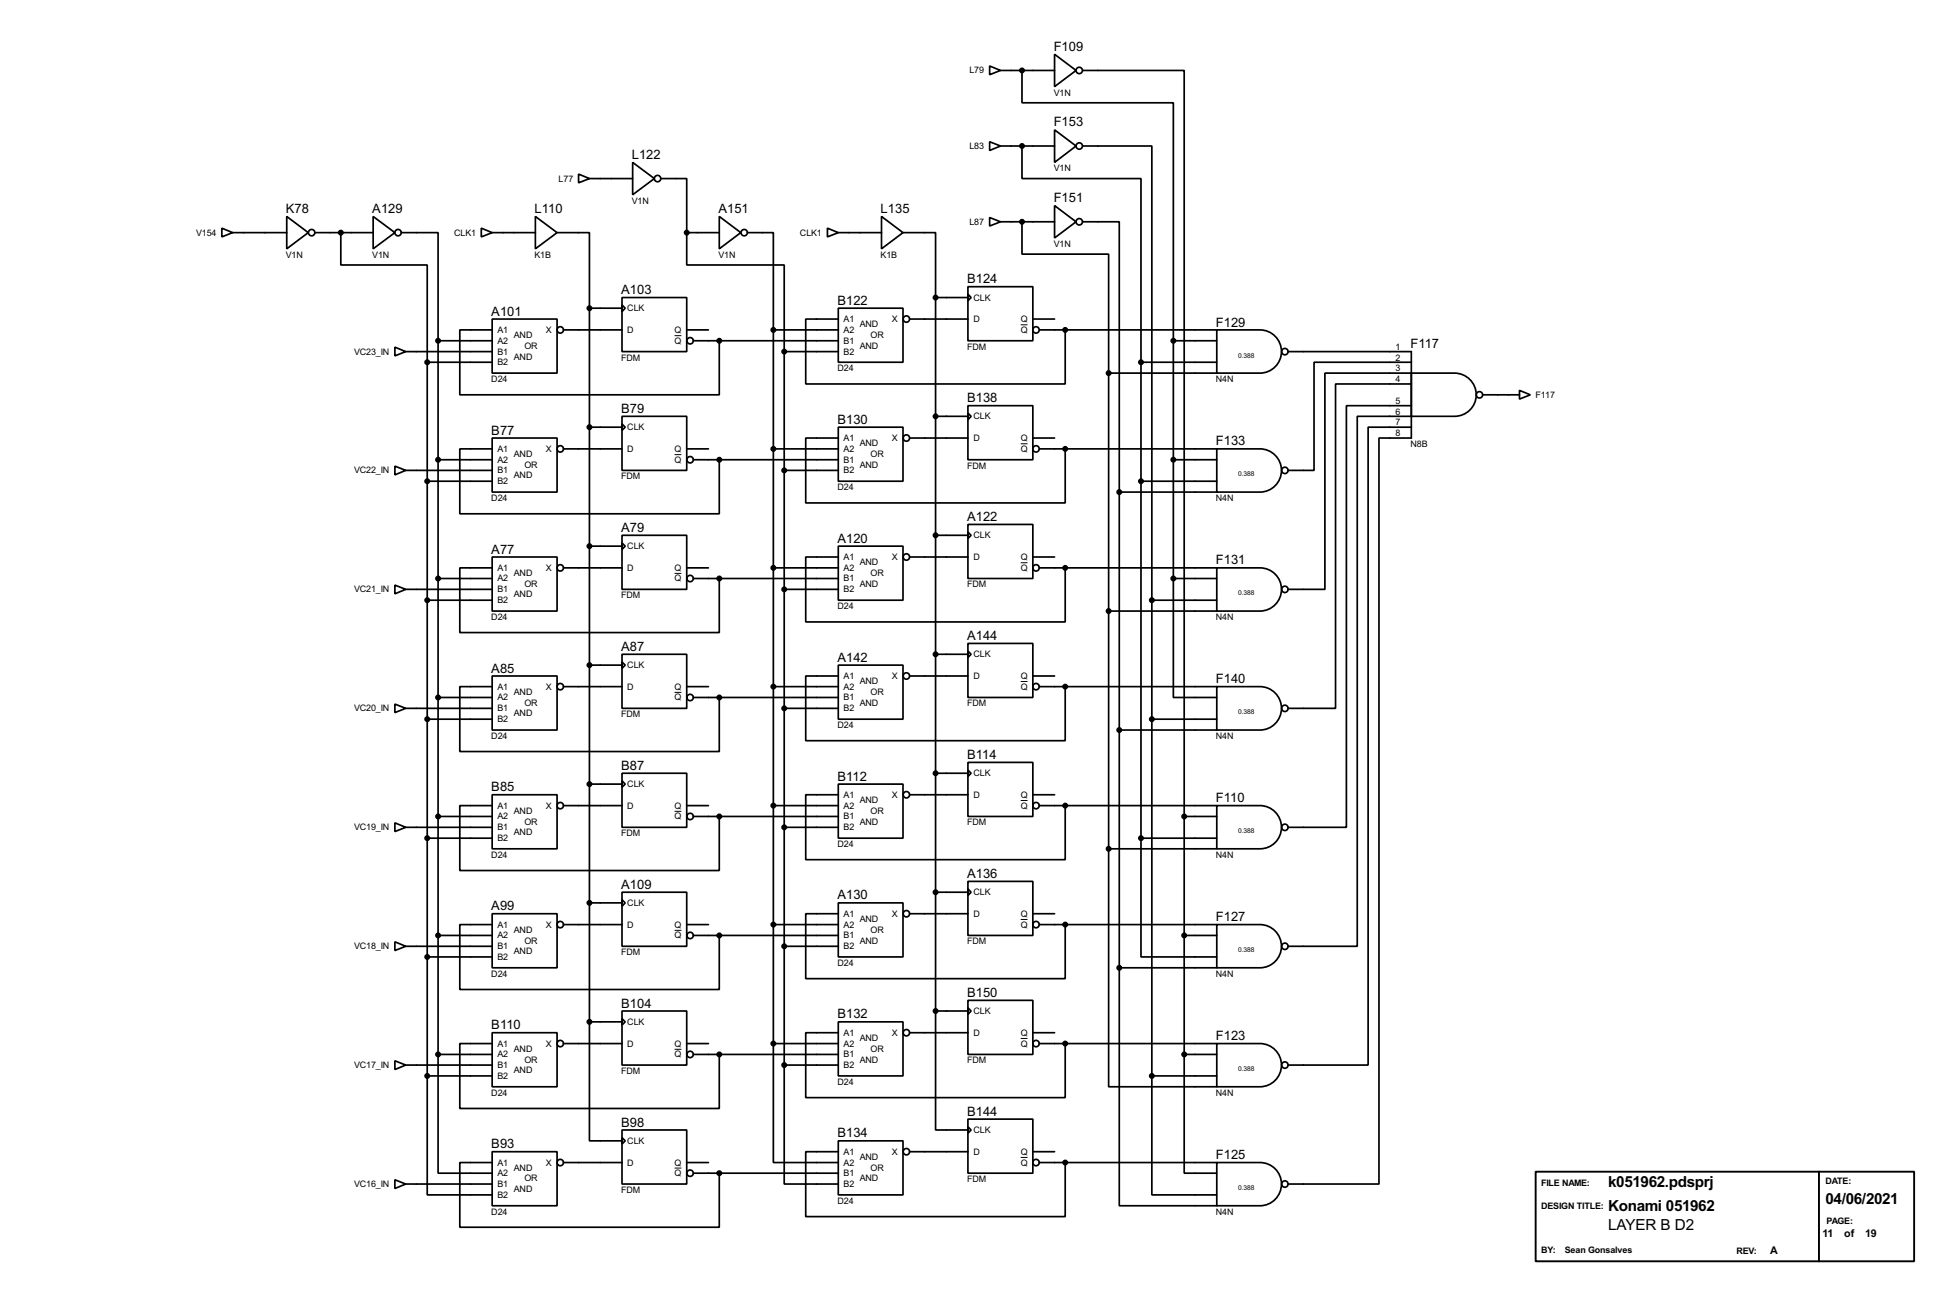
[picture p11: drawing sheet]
<svg xmlns="http://www.w3.org/2000/svg" width="460mm" height="307mm" viewBox="0 0 460 307" stroke-linecap="round" stroke-linejoin="round" font-family="sans-serif">
<g fill="none" stroke="#000" stroke-width=".4">
<path d="M232.5 15.5l2.5 1.1-2.5 1zM235 16.6h12.7M240.1 16.6v7.6h35.5v55.9M247.7 12.8l5.1 3.8-5.1 3.8zM254.3 16.6h23.9v175.2M148.6 38.2l5.1 3.8-5.1 3.8zM232.5 33.3l2.5 1-2.5 1.1zM235 34.3h12.7M240.1 34.3v7.7h27.9v43.1M247.7 30.5l5.1 3.8-5.1 3.9zM254.3 34.3h16.3v106.7M52.1 53.6l2.6 1.1-2.6 1z"/>
<path d="M54.7 54.7h12.7M67.4 50.9l5 3.8-5 3.8zM74 54.7h13.7M80.1 54.7v7.6h20.3v22.8M87.7 50.9l5.1 3.8-5.1 3.8zM94.3 54.7h8.6v25.4M113.1 53.6l2.5 1.1-2.5 1zM115.6 54.7h10.2M125.8 50.9l5.1 3.8-5.1 3.8zM130.9 54.7h7.6v17.7M135.9 40.9l2.6 1.1-2.6 1zM138.5 42h10.1"/>
<path d="M155.2 42h6.1v12.7M161.3 54.7v7.6h22.9v20.3M161.3 54.7h7.7M169 50.9l5 3.8-5 3.8zM175.6 54.7h6.1v22.8M194.4 53.6l2.5 1.1-2.5 1zM196.9 54.7h10.2M207.1 50.9l5 3.8-5 3.8zM212.1 54.7h7.7v15.2M232.5 51.1l2.5 1-2.5 1zM235 52.1h12.7M240.1 52.1v7.6h20.3v28"/>
<path d="M247.7 48.3l5.1 3.8-5.1 3.8zM254.3 52.1h8.6v63.5M115.6 75h15.3v12.7h-15.3zM115.6 77.5h-7.6v15.3h61v-12.7M132.4 77.5h13.7M138.5 72.4h7.6M138.5 72.4v167.7M146.1 69.9h15.2v12.7h-15.2zM146.1 71.7l.8 .7-.8 .8zM161.3 77.5h5.1M181.7 77.5h15.2M181.7 77.5v167.7"/>
<path d="M196.9 72.4h15.2v12.7h-15.2zM196.9 75h-7.6v15.2h60.9v-12.7M213.7 75h13.7M219.8 69.9v167.6M219.8 69.9h7.6M227.4 67.4h15.2v12.7h-15.2zM227.4 69.1l.7 .8-.7 .8zM242.6 75h5.1M244.1 77.5h41.7M285.8 77.5h10.2a5.1 5.1 0 0 1 5 5.1 5.1 5.1 0 0 1-5 5.1h-10.2zM92.8 81.6l2.5 1-2.5 1zM95.3 82.6h20.3"/>
<path d="M100.4 85.1h15.2M100.4 85.1v167.7M102.9 80.1h12.7M102.9 80.1v167.6M146.1 97.8h15.2v12.7h-15.2zM146.1 99.6l.8 .8-.8 .7zM162.9 80.1h34M184.2 82.6h12.7M184.2 82.6v167.6M219.8 97.8h7.6M227.4 95.3h15.2v12.7h-15.2zM227.4 97.1l.7 .7-.7 .8z"/>
<path d="M260.4 87.7h25.4M260.4 87.7v111.7M268 85.1h17.8M268 85.1v111.8M275.6 80.1h10.2M275.6 80.1v55.8M302.6 82.6h28.9v20.3h-7.6v175.3h-21.3M331.5 87.7h10.2a5.1 5.1 0 0 1 5.1 5 5.1 5.1 0 0 1-5.1 5.1h-10.2zM331.5 85.1h-22.8v25.4h-6.1M331.5 87.7h-20.3v50.8h-8.6M331.5 90.2h-17.8v76.2h-11.1M331.5 95.3h-15.2v99.1h-13.7"/>
<path d="M331.5 97.8h-12.7v124.5h-16.2M348.3 92.8h8.6M356.9 91.7l2.6 1.1-2.6 1zM92.8 109.5l2.5 1-2.5 1.1zM95.3 110.5h20.3M100.4 113.1h15.2M102.9 108h12.7M115.6 102.9h15.3v12.7h-15.3zM115.6 105.5h-7.6v15.2h61v-12.7M132.4 105.5h13.7M138.5 100.4h7.6M161.3 105.5h5.1"/>
<path d="M162.9 108h34M181.7 105.5h15.2M184.2 110.5h12.7M196.9 100.4h15.2v12.7h-15.2zM196.9 102.9h-7.6v15.3h60.9v-12.7M213.7 102.9h13.7M242.6 102.9h5.1M244.1 105.5h41.7M262.9 115.6h22.9M262.9 115.6v111.8M268 113.1h17.8M275.6 108h10.2"/>
<path d="M285.8 105.5h10.2a5.1 5.1 0 0 1 5 5 5.1 5.1 0 0 1-5 5.1h-10.2zM331.5 100.4h-10.1v149.8h-18.8M92.8 137.5l2.5 1-2.5 1zM95.3 138.5h20.3M102.9 135.9h12.7M115.6 130.9h15.3v12.7h-15.3zM115.6 133.4h-7.6v15.2h61v-12.7M132.4 133.4h13.7M138.5 128.3h7.6M146.1 125.8h15.2v12.7h-15.2zM146.1 127.6l.8 .7-.8 .8zM161.3 133.4h5.1"/>
<path d="M162.9 135.9h34M181.7 133.4h15.2M184.2 138.5h12.7M196.9 128.3h15.2v12.7h-15.2zM196.9 130.9h-7.6v15.2h60.9v-12.7M213.7 130.9h13.7M219.8 125.8h7.6M227.4 123.2h15.2v12.7h-15.2zM227.4 125l.7 .8-.7 .7zM242.6 130.9h5.1M244.1 133.4h41.7M275.6 135.9v28h10.2"/>
<path d="M275.6 135.9h10.2M285.8 133.4h10.2a5.1 5.1 0 0 1 5 5.1 5.1 5.1 0 0 1-5 5.1h-10.2zM100.4 141h15.2M115.6 158.8h15.3v12.7h-15.3zM138.5 156.3h7.6M146.1 153.7h15.2v12.7h-15.2zM146.1 155.5l.8 .8-.8 .7zM196.9 156.3h15.2v12.7h-15.2zM196.9 158.8h-7.6v15.2h60.9v-12.7M213.7 158.8h13.7M219.8 153.7h7.6M227.4 151.2h15.2v12.7h-15.2z"/>
<path d="M227.4 153l.7 .7-.7 .8zM242.6 158.8h5.1M260.4 143.6h25.4M270.6 141h15.2M270.6 141v111.8M92.8 165.4l2.5 1-2.5 1zM95.3 166.4h20.3M100.4 169h15.2M102.9 163.9h12.7M115.6 161.3h-7.6v15.3h61v-12.7M132.4 161.3h13.7M161.3 161.3h5.1"/>
<path d="M162.9 163.9h34M181.7 161.3h15.2M184.2 166.4h12.7M227.4 179.1h15.2v12.7h-15.2zM244.1 161.3h41.7M262.9 171.5h22.9M270.6 169h15.2M285.8 161.3h10.2a5.1 5.1 0 0 1 5 5.1 5.1 5.1 0 0 1-5 5.1h-10.2zM92.8 193.3l2.5 1.1-2.5 1zM95.3 194.4h20.3M100.4 196.9h15.2M102.9 191.8h12.7"/>
<path d="M115.6 186.7h15.3v12.7h-15.3zM115.6 189.3h-7.6v15.2h61v-12.7M132.4 189.3h13.7M138.5 184.2h7.6M146.1 181.7h15.2v12.7h-15.2zM146.1 183.4l.8 .8-.8 .8zM161.3 189.3h5.1M162.9 191.8h34M181.7 189.3h15.2M184.2 194.4h12.7M196.9 184.2h15.2v12.7h-15.2zM196.9 186.7h-7.6v15.3h60.9v-12.7"/>
<path d="M213.7 186.7h13.7M219.8 181.7h7.6M227.4 180.9l.7 .8-.7 .7zM242.6 186.7h5.1M244.1 189.3h41.7M260.4 199.4v55.9h25.4M260.4 199.4h25.4M268 196.9v27.9h17.8M268 196.9h17.8M278.2 191.8v55.9M278.2 191.8h7.6M285.8 189.3h10.2a5.1 5.1 0 0 1 5 5 5.1 5.1 0 0 1-5 5.1h-10.2z"/>
<path d="M102.9 219.8h12.7M115.6 214.7h15.3v12.7h-15.3zM115.6 217.2h-7.6v15.3h61v-12.7M132.4 217.2h13.7M138.5 212.1h7.6M146.1 209.6h15.2v12.7h-15.2zM146.1 211.4l.8 .7-.8 .8zM161.3 217.2h5.1M162.9 219.8h34M181.7 217.2h15.2M196.9 212.1h15.2v12.7h-15.2zM196.9 214.7h-7.6v15.2h60.9v-12.7"/>
<path d="M213.7 214.7h13.7M219.8 209.6h7.6M227.4 207.1h15.2v12.7h-15.2zM227.4 208.8l.7 .8-.7 .8zM242.6 214.7h5.1M244.1 217.2h41.7M278.2 219.8h7.6M285.8 217.2h10.2a5.1 5.1 0 0 1 5 5.1 5.1 5.1 0 0 1-5 5.1h-10.2zM92.8 221.3l2.5 1-2.5 1zM95.3 222.3h20.3M100.4 224.8h15.2M146.1 237.5h15.2v12.7h-15.2z"/>
<path d="M146.1 239.3l.8 .8-.8 .7zM184.2 222.3h12.7M219.8 237.5v28h7.6M219.8 237.5h7.6M227.4 235h15.2v12.7h-15.2zM227.4 236.8l.7 .7-.7 .8zM262.9 227.4v55.9h22.9M262.9 227.4h22.9M92.8 249.2l2.5 1-2.5 1.1zM95.3 250.2h20.3M100.4 252.8v27.9h15.2M100.4 252.8h15.2"/>
<path d="M102.9 247.7v27.9h12.7M102.9 247.7h12.7M115.6 242.6h15.3v12.7h-15.3zM115.6 245.2h-7.6v15.2h61v-12.7M132.4 245.2h13.7M138.5 240.1v27.9h7.6M138.5 240.1h7.6M161.3 245.2h5.1M162.9 247.7h34M181.7 245.2v27.9h15.2M181.7 245.2h15.2M184.2 250.2v28h12.7"/>
<path d="M184.2 250.2h12.7M196.9 240.1h15.2v12.7h-15.2zM196.9 242.6h-7.6v15.3h60.9v-12.7M213.7 242.6h13.7M242.6 242.6h5.1M244.1 245.2h41.7M270.6 252.8v27.9h15.2M270.6 252.8h15.2M278.2 247.7v27.9h7.6M278.2 247.7h7.6M285.8 245.2h10.2a5.1 5.1 0 0 1 5 5 5.1 5.1 0 0 1-5 5.1h-10.2zM92.8 277.2l2.5 1-2.5 1z"/>
<path d="M95.3 278.2h20.3M115.6 270.6h15.3v12.7h-15.3zM115.6 273.1h-7.6v15.2h61v-12.7M132.4 273.1h13.7M146.1 265.5h15.2v12.7h-15.2zM146.1 267.3l.8 .7-.8 .8zM161.3 273.1h5.1M162.9 275.6h34M196.9 268h15.2v12.7h-15.2zM196.9 270.6h-7.6v15.2h60.9v-12.7M213.7 270.6h13.7M227.4 262.9h15.2v12.7h-15.2z"/>
<path d="M227.4 264.7l.7 .8-.7 .7zM242.6 270.6h5.1M244.1 273.1h41.7M285.8 273.1h10.2a5.1 5.1 0 0 1 5 5.1 5.1 5.1 0 0 1-5 5.1h-10.2z"/>
<circle cx="253.5" cy="16.6" r=".75"/>
<circle cx="253.5" cy="34.3" r=".75"/>
<circle cx="73.2" cy="54.7" r=".75"/>
<circle cx="93.5" cy="54.7" r=".75"/>
<circle cx="154.4" cy="42" r=".75"/>
<circle cx="174.8" cy="54.7" r=".75"/>
<circle cx="253.5" cy="52.1" r=".75"/>
<circle cx="131.6" cy="77.5" r=".75"/>
<circle cx="212.9" cy="75" r=".75"/>
<circle cx="243.3" cy="77.5" r=".75"/>
<circle cx="162.1" cy="80.1" r=".75"/>
<circle cx="301.8" cy="82.6" r=".75"/>
<circle cx="347.5" cy="92.8" r=".75"/>
<circle cx="131.6" cy="105.5" r=".75"/>
<circle cx="162.1" cy="108" r=".75"/>
<circle cx="212.9" cy="102.9" r=".75"/>
<circle cx="243.3" cy="105.5" r=".75"/>
<circle cx="301.8" cy="110.5" r=".75"/>
<circle cx="131.6" cy="133.4" r=".75"/>
<circle cx="162.1" cy="135.9" r=".75"/>
<circle cx="212.9" cy="130.9" r=".75"/>
<circle cx="243.3" cy="133.4" r=".75"/>
<circle cx="301.8" cy="138.5" r=".75"/>
<circle cx="212.9" cy="158.8" r=".75"/>
<circle cx="131.6" cy="161.3" r=".75"/>
<circle cx="162.1" cy="163.9" r=".75"/>
<circle cx="243.3" cy="161.3" r=".75"/>
<circle cx="301.8" cy="166.4" r=".75"/>
<circle cx="131.6" cy="189.3" r=".75"/>
<circle cx="162.1" cy="191.8" r=".75"/>
<circle cx="212.9" cy="186.7" r=".75"/>
<circle cx="243.3" cy="189.3" r=".75"/>
<circle cx="301.8" cy="194.4" r=".75"/>
<circle cx="131.6" cy="217.2" r=".75"/>
<circle cx="162.1" cy="219.8" r=".75"/>
<circle cx="212.9" cy="214.7" r=".75"/>
<circle cx="243.3" cy="217.2" r=".75"/>
<circle cx="301.8" cy="222.3" r=".75"/>
<circle cx="131.6" cy="245.2" r=".75"/>
<circle cx="162.1" cy="247.7" r=".75"/>
<circle cx="212.9" cy="242.6" r=".75"/>
<circle cx="243.3" cy="245.2" r=".75"/>
<circle cx="301.8" cy="250.2" r=".75"/>
<circle cx="131.6" cy="273.1" r=".75"/>
<circle cx="162.1" cy="275.6" r=".75"/>
<circle cx="212.9" cy="270.6" r=".75"/>
<circle cx="243.3" cy="273.1" r=".75"/>
<circle cx="301.8" cy="278.2" r=".75"/>
</g>
<g fill="none" stroke="#000" stroke-width=".23">
<path d="M158.5 78.9h1.6M239.8 76.3h1.6M158.5 106.8h1.6M239.8 104.3h1.6M158.5 134.7h1.6M239.8 132.2h1.6M158.5 162.7h1.6M239.8 160.1h1.6M158.5 190.6h1.6M239.8 188.1h1.6M158.5 218.6h1.6M239.8 216h1.6"/>
<path d="M158.5 246.5h1.6M239.8 244h1.6M158.5 274.4h1.6M239.8 271.9h1.6"/>
</g>
<g fill="#000" stroke="#000" stroke-width=".4">
<circle cx="240" cy="16.6" r=".5"/>
<circle cx="240" cy="34.3" r=".5"/>
<circle cx="80" cy="54.7" r=".5"/>
<circle cx="161.3" cy="54.7" r=".5"/>
<circle cx="240" cy="52.1" r=".5"/>
<circle cx="138.4" cy="72.4" r=".5"/>
<circle cx="181.6" cy="77.5" r=".5"/>
<circle cx="219.7" cy="69.9" r=".5"/>
<circle cx="250.2" cy="77.5" r=".5"/>
<circle cx="100.3" cy="85.1" r=".5"/>
<circle cx="102.9" cy="80.1" r=".5"/>
<circle cx="168.9" cy="80.1" r=".5"/>
<circle cx="184.2" cy="82.6" r=".5"/>
<circle cx="219.7" cy="97.8" r=".5"/>
<circle cx="260.4" cy="87.7" r=".5"/>
<circle cx="268" cy="85.1" r=".5"/>
<circle cx="275.6" cy="80.1" r=".5"/>
<circle cx="100.3" cy="113.1" r=".5"/>
<circle cx="102.9" cy="108" r=".5"/>
<circle cx="138.4" cy="100.4" r=".5"/>
<circle cx="168.9" cy="108" r=".5"/>
<circle cx="181.6" cy="105.5" r=".5"/>
<circle cx="184.2" cy="110.5" r=".5"/>
<circle cx="250.2" cy="105.5" r=".5"/>
<circle cx="262.9" cy="115.6" r=".5"/>
<circle cx="268" cy="113.1" r=".5"/>
<circle cx="275.6" cy="108" r=".5"/>
<circle cx="102.9" cy="135.9" r=".5"/>
<circle cx="138.4" cy="128.3" r=".5"/>
<circle cx="168.9" cy="135.9" r=".5"/>
<circle cx="181.6" cy="133.4" r=".5"/>
<circle cx="184.2" cy="138.5" r=".5"/>
<circle cx="219.7" cy="125.8" r=".5"/>
<circle cx="250.2" cy="133.4" r=".5"/>
<circle cx="275.6" cy="135.9" r=".5"/>
<circle cx="100.3" cy="141" r=".5"/>
<circle cx="138.4" cy="156.3" r=".5"/>
<circle cx="219.7" cy="153.7" r=".5"/>
<circle cx="260.4" cy="143.6" r=".5"/>
<circle cx="270.5" cy="141" r=".5"/>
<circle cx="100.3" cy="169" r=".5"/>
<circle cx="102.9" cy="163.9" r=".5"/>
<circle cx="168.9" cy="163.9" r=".5"/>
<circle cx="181.6" cy="161.3" r=".5"/>
<circle cx="184.2" cy="166.4" r=".5"/>
<circle cx="250.2" cy="161.3" r=".5"/>
<circle cx="262.9" cy="171.5" r=".5"/>
<circle cx="270.5" cy="169" r=".5"/>
<circle cx="100.3" cy="196.9" r=".5"/>
<circle cx="102.9" cy="191.8" r=".5"/>
<circle cx="138.4" cy="184.2" r=".5"/>
<circle cx="168.9" cy="191.8" r=".5"/>
<circle cx="181.6" cy="189.3" r=".5"/>
<circle cx="184.2" cy="194.4" r=".5"/>
<circle cx="219.7" cy="181.7" r=".5"/>
<circle cx="250.2" cy="189.3" r=".5"/>
<circle cx="260.4" cy="199.4" r=".5"/>
<circle cx="268" cy="196.9" r=".5"/>
<circle cx="278.1" cy="191.8" r=".5"/>
<circle cx="102.9" cy="219.8" r=".5"/>
<circle cx="138.4" cy="212.1" r=".5"/>
<circle cx="168.9" cy="219.8" r=".5"/>
<circle cx="181.6" cy="217.2" r=".5"/>
<circle cx="219.7" cy="209.6" r=".5"/>
<circle cx="250.2" cy="217.2" r=".5"/>
<circle cx="278.1" cy="219.8" r=".5"/>
<circle cx="100.3" cy="224.8" r=".5"/>
<circle cx="184.2" cy="222.3" r=".5"/>
<circle cx="219.7" cy="237.5" r=".5"/>
<circle cx="262.9" cy="227.4" r=".5"/>
<circle cx="100.3" cy="252.8" r=".5"/>
<circle cx="102.9" cy="247.7" r=".5"/>
<circle cx="138.4" cy="240.1" r=".5"/>
<circle cx="168.9" cy="247.7" r=".5"/>
<circle cx="181.6" cy="245.2" r=".5"/>
<circle cx="184.2" cy="250.2" r=".5"/>
<circle cx="250.2" cy="245.2" r=".5"/>
<circle cx="270.5" cy="252.8" r=".5"/>
<circle cx="278.1" cy="247.7" r=".5"/>
<circle cx="168.9" cy="275.6" r=".5"/>
<circle cx="250.2" cy="273.1" r=".5"/>
</g>
<path d="M360.7 275.3h88.9v21h-88.9zM427.3 275.3v21" fill="none" stroke="#000" stroke-width=".45"/>
<g font-size="4">
<text x="377.8" y="278.8">k051962.pdsprj</text>
<text x="377.8" y="284.6">Konami 051962</text>
<text x="428.8" y="282.9">04/06/2021</text>
<text x="377.8" y="289">LAYER B D2</text>
</g>
<g font-size="3.4">
<text x="247.5" y="12">F109</text>
<text x="247.5" y="29.7">F153</text>
<text x="148.4" y="37.4">L122</text>
<text x="247.5" y="47.5">F151</text>
<text x="67.2" y="50.1">K78</text>
<text x="87.5" y="50.1">A129</text>
<text x="125.6" y="50.1">L110</text>
<text x="168.8" y="50.1">A151</text>
<text x="206.9" y="50.1">L135</text>
<text x="145.9" y="69.1">A103</text>
<text x="196.7" y="71.6">B122</text>
<text x="227.2" y="66.6">B124</text>
<text x="115.4" y="74.1">A101</text>
<text x="285.6" y="76.7">F129</text>
<text x="331.3" y="81.8">F117</text>
<text x="227.2" y="94.5">B138</text>
<text x="145.9" y="97">B79</text>
<text x="196.7" y="99.5">B130</text>
<text x="115.4" y="102.1">B77</text>
<text x="285.6" y="104.7">F133</text>
<text x="145.9" y="124.9">A79</text>
<text x="227.2" y="122.4">A122</text>
<text x="115.4" y="130.1">A77</text>
<text x="196.7" y="127.5">A120</text>
<text x="285.6" y="132.6">F131</text>
<text x="145.9" y="152.9">A87</text>
<text x="196.7" y="155.5">A142</text>
<text x="227.2" y="150.4">A144</text>
<text x="115.4" y="158">A85</text>
<text x="285.6" y="160.5">F140</text>
<text x="227.2" y="178.3">B114</text>
<text x="115.4" y="185.9">B85</text>
<text x="145.9" y="180.9">B87</text>
<text x="196.7" y="183.4">B112</text>
<text x="285.6" y="188.5">F110</text>
<text x="145.9" y="208.8">A109</text>
<text x="227.2" y="206.3">A136</text>
<text x="115.4" y="213.9">A99</text>
<text x="196.7" y="211.3">A130</text>
<text x="285.6" y="216.4">F127</text>
<text x="145.9" y="236.7">B104</text>
<text x="196.7" y="239.3">B132</text>
<text x="227.2" y="234.2">B150</text>
<text x="115.4" y="241.8">B110</text>
<text x="285.6" y="244.4">F123</text>
<text x="227.2" y="262.1">B144</text>
<text x="115.4" y="269.8">B93</text>
<text x="145.9" y="264.7">B98</text>
<text x="196.7" y="267.2">B134</text>
<text x="285.6" y="272.3">F125</text>
</g>
<g font-size="2.8">
<text x="428.1" y="290.6">11</text>
<text x="433.2" y="290.6">of</text>
<text x="438.1" y="290.6">19</text>
<text x="415.8" y="294.7">A</text>
</g>
<g font-size="2.4">
<text x="227.7" y="17.3">L79</text>
<text x="247.5" y="22.5">V1N</text>
<text x="227.7" y="35">L83</text>
<text x="247.5" y="40.2">V1N</text>
<text x="131.2" y="42.7">L77</text>
<text x="148.4" y="47.9">V1N</text>
<text x="227.7" y="52.8">L87</text>
<text x="46.1" y="55.4">V154</text>
<text x="106.7" y="55.4">CLK1</text>
<text x="187.9" y="55.4">CLK1</text>
<text x="247.5" y="58">V1N</text>
<text x="67.2" y="60.6">V1N</text>
<text x="87.5" y="60.6">V1N</text>
<text x="125.6" y="60.6">K1B</text>
<text x="168.8" y="60.6">V1N</text>
<text x="206.9" y="60.6">K1B</text>
<text x="228.7" y="70.6">CLK</text>
<text x="147.4" y="73.1">CLK</text>
<text x="198.2" y="75.6">A1</text>
<text x="202" y="76.9">AND</text>
<text x="209.5" y="75.6">X</text>
<text x="228.7" y="75.6">D</text>
<text x="239.8" y="75.6">Q</text>
<text x="83.2" y="83.3">VC23_IN</text>
<text x="116.9" y="78.2">A1</text>
<text x="116.9" y="83.3">B1</text>
<text x="116.9" y="80.8">A2</text>
<text x="120.7" y="79.4">AND</text>
<text x="123.2" y="81.9">OR</text>
<text x="128.2" y="78.2">X</text>
<text x="147.4" y="78.2">D</text>
<text x="158.5" y="78.2">Q</text>
<text x="158.5" y="80.8">Q</text>
<text x="198.2" y="80.8">B1</text>
<text x="198.2" y="83.3">B2</text>
<text x="198.2" y="78.2">A2</text>
<text x="202" y="81.9">AND</text>
<text x="204.5" y="79.4">OR</text>
<text x="227.2" y="82.2">FDM</text>
<text x="239.8" y="78.2">Q</text>
<text x="327.8" y="82.2">1</text>
<text x="115.4" y="89.7">D24</text>
<text x="116.9" y="85.8">B2</text>
<text x="120.7" y="84.5">AND</text>
<text x="145.9" y="84.7">FDM</text>
<text x="196.7" y="87.2">D24</text>
<text x="285.6" y="89.7">N4N</text>
<text x="327.8" y="84.7">2</text>
<text x="327.8" y="87.3">3</text>
<text x="327.8" y="89.8">4</text>
<text x="327.8" y="94.9">5</text>
<text x="360.7" y="93.5">F117</text>
<text x="147.4" y="101">CLK</text>
<text x="228.7" y="98.5">CLK</text>
<text x="327.8" y="97.4">6</text>
<text x="327.8" y="100">7</text>
<text x="116.9" y="106.2">A1</text>
<text x="120.7" y="107.3">AND</text>
<text x="128.2" y="106.2">X</text>
<text x="147.4" y="106.2">D</text>
<text x="158.5" y="106.2">Q</text>
<text x="198.2" y="103.6">A1</text>
<text x="198.2" y="106.2">A2</text>
<text x="202" y="104.8">AND</text>
<text x="204.5" y="107.3">OR</text>
<text x="209.5" y="103.6">X</text>
<text x="228.7" y="103.6">D</text>
<text x="239.8" y="103.6">Q</text>
<text x="239.8" y="106.2">Q</text>
<text x="327.8" y="102.5">8</text>
<text x="331.3" y="105">N8B</text>
<text x="83.2" y="111.2">VC22_IN</text>
<text x="116.9" y="111.2">B1</text>
<text x="116.9" y="113.7">B2</text>
<text x="116.9" y="108.7">A2</text>
<text x="120.7" y="112.4">AND</text>
<text x="123.2" y="109.9">OR</text>
<text x="145.9" y="112.6">FDM</text>
<text x="158.5" y="108.7">Q</text>
<text x="198.2" y="108.7">B1</text>
<text x="198.2" y="111.2">B2</text>
<text x="202" y="109.9">AND</text>
<text x="227.2" y="110.1">FDM</text>
<text x="115.4" y="117.7">D24</text>
<text x="196.7" y="115.1">D24</text>
<text x="285.6" y="117.7">N4N</text>
<text x="147.4" y="129">CLK</text>
<text x="198.2" y="131.6">A1</text>
<text x="209.5" y="131.6">X</text>
<text x="228.7" y="126.4">CLK</text>
<text x="228.7" y="131.6">D</text>
<text x="239.8" y="131.6">Q</text>
<text x="116.9" y="134.1">A1</text>
<text x="116.9" y="136.6">A2</text>
<text x="120.7" y="135.3">AND</text>
<text x="123.2" y="137.8">OR</text>
<text x="128.2" y="134.1">X</text>
<text x="147.4" y="134.1">D</text>
<text x="158.5" y="134.1">Q</text>
<text x="158.5" y="136.6">Q</text>
<text x="198.2" y="136.6">B1</text>
<text x="198.2" y="134.1">A2</text>
<text x="202" y="132.8">AND</text>
<text x="202" y="137.8">AND</text>
<text x="204.5" y="135.3">OR</text>
<text x="239.8" y="134.1">Q</text>
<text x="83.2" y="139.2">VC21_IN</text>
<text x="116.9" y="139.2">B1</text>
<text x="116.9" y="141.7">B2</text>
<text x="120.7" y="140.4">AND</text>
<text x="145.9" y="140.6">FDM</text>
<text x="196.7" y="143.1">D24</text>
<text x="198.2" y="139.2">B2</text>
<text x="227.2" y="138">FDM</text>
<text x="115.4" y="145.7">D24</text>
<text x="285.6" y="145.7">N4N</text>
<text x="228.7" y="154.4">CLK</text>
<text x="147.4" y="157">CLK</text>
<text x="198.2" y="159.5">A1</text>
<text x="202" y="160.7">AND</text>
<text x="209.5" y="159.5">X</text>
<text x="228.7" y="159.5">D</text>
<text x="239.8" y="159.5">Q</text>
<text x="83.2" y="167.1">VC20_IN</text>
<text x="116.9" y="162">A1</text>
<text x="116.9" y="167.1">B1</text>
<text x="116.9" y="164.6">A2</text>
<text x="120.7" y="163.2">AND</text>
<text x="123.2" y="165.8">OR</text>
<text x="128.2" y="162">X</text>
<text x="147.4" y="162">D</text>
<text x="158.5" y="162">Q</text>
<text x="158.5" y="164.6">Q</text>
<text x="198.2" y="164.6">B1</text>
<text x="198.2" y="167.1">B2</text>
<text x="198.2" y="162">A2</text>
<text x="202" y="165.8">AND</text>
<text x="204.5" y="163.2">OR</text>
<text x="227.2" y="166">FDM</text>
<text x="239.8" y="162">Q</text>
<text x="115.4" y="173.6">D24</text>
<text x="116.9" y="169.7">B2</text>
<text x="120.7" y="168.3">AND</text>
<text x="145.9" y="168.5">FDM</text>
<text x="196.7" y="171.1">D24</text>
<text x="285.6" y="173.6">N4N</text>
<text x="147.4" y="184.9">CLK</text>
<text x="228.7" y="182.4">CLK</text>
<text x="116.9" y="190">A1</text>
<text x="120.7" y="191.2">AND</text>
<text x="128.2" y="190">X</text>
<text x="147.4" y="190">D</text>
<text x="158.5" y="190">Q</text>
<text x="198.2" y="187.4">A1</text>
<text x="198.2" y="190">A2</text>
<text x="202" y="188.6">AND</text>
<text x="204.5" y="191.2">OR</text>
<text x="209.5" y="187.4">X</text>
<text x="228.7" y="187.4">D</text>
<text x="239.8" y="187.4">Q</text>
<text x="239.8" y="190">Q</text>
<text x="83.2" y="195.1">VC19_IN</text>
<text x="116.9" y="195.1">B1</text>
<text x="116.9" y="197.6">B2</text>
<text x="116.9" y="192.5">A2</text>
<text x="120.7" y="196.3">AND</text>
<text x="123.2" y="193.7">OR</text>
<text x="145.9" y="196.5">FDM</text>
<text x="158.5" y="192.5">Q</text>
<text x="198.2" y="192.5">B1</text>
<text x="198.2" y="195.1">B2</text>
<text x="202" y="193.7">AND</text>
<text x="227.2" y="193.9">FDM</text>
<text x="115.4" y="201.5">D24</text>
<text x="196.7" y="199">D24</text>
<text x="285.6" y="201.5">N4N</text>
<text x="147.4" y="212.8">CLK</text>
<text x="198.2" y="215.4">A1</text>
<text x="209.5" y="215.4">X</text>
<text x="228.7" y="210.3">CLK</text>
<text x="228.7" y="215.4">D</text>
<text x="239.8" y="215.4">Q</text>
<text x="116.9" y="217.9">A1</text>
<text x="116.9" y="220.5">A2</text>
<text x="120.7" y="219.1">AND</text>
<text x="123.2" y="221.7">OR</text>
<text x="128.2" y="217.9">X</text>
<text x="147.4" y="217.9">D</text>
<text x="158.5" y="217.9">Q</text>
<text x="158.5" y="220.5">Q</text>
<text x="198.2" y="220.5">B1</text>
<text x="198.2" y="217.9">A2</text>
<text x="202" y="216.6">AND</text>
<text x="202" y="221.7">AND</text>
<text x="204.5" y="219.1">OR</text>
<text x="227.2" y="221.9">FDM</text>
<text x="239.8" y="217.9">Q</text>
<text x="83.2" y="223">VC18_IN</text>
<text x="116.9" y="223">B1</text>
<text x="116.9" y="225.5">B2</text>
<text x="120.7" y="224.2">AND</text>
<text x="145.9" y="224.4">FDM</text>
<text x="196.7" y="226.9">D24</text>
<text x="198.2" y="223">B2</text>
<text x="115.4" y="229.5">D24</text>
<text x="285.6" y="229.5">N4N</text>
<text x="228.7" y="238.2">CLK</text>
<text x="116.9" y="245.9">A1</text>
<text x="128.2" y="245.9">X</text>
<text x="147.4" y="240.8">CLK</text>
<text x="147.4" y="245.9">D</text>
<text x="158.5" y="245.9">Q</text>
<text x="198.2" y="243.3">A1</text>
<text x="198.2" y="245.9">A2</text>
<text x="202" y="244.5">AND</text>
<text x="209.5" y="243.3">X</text>
<text x="228.7" y="243.3">D</text>
<text x="239.8" y="243.3">Q</text>
<text x="239.8" y="245.9">Q</text>
<text x="83.2" y="250.9">VC17_IN</text>
<text x="116.9" y="250.9">B1</text>
<text x="116.9" y="248.4">A2</text>
<text x="120.7" y="247.1">AND</text>
<text x="123.2" y="249.6">OR</text>
<text x="158.5" y="248.4">Q</text>
<text x="198.2" y="248.4">B1</text>
<text x="198.2" y="250.9">B2</text>
<text x="202" y="249.6">AND</text>
<text x="204.5" y="247.1">OR</text>
<text x="227.2" y="249.8">FDM</text>
<text x="115.4" y="257.4">D24</text>
<text x="116.9" y="253.5">B2</text>
<text x="120.7" y="252.1">AND</text>
<text x="145.9" y="252.3">FDM</text>
<text x="196.7" y="254.9">D24</text>
<text x="285.6" y="257.4">N4N</text>
<text x="147.4" y="268.7">CLK</text>
<text x="228.7" y="266.2">CLK</text>
<text x="116.9" y="273.8">A1</text>
<text x="120.7" y="275">AND</text>
<text x="128.2" y="273.8">X</text>
<text x="147.4" y="273.8">D</text>
<text x="158.5" y="273.8">Q</text>
<text x="198.2" y="271.3">A1</text>
<text x="198.2" y="273.8">A2</text>
<text x="202" y="272.5">AND</text>
<text x="204.5" y="275">OR</text>
<text x="209.5" y="271.3">X</text>
<text x="228.7" y="271.3">D</text>
<text x="239.8" y="271.3">Q</text>
<text x="239.8" y="273.8">Q</text>
<text x="83.2" y="278.9">VC16_IN</text>
<text x="116.9" y="278.9">B1</text>
<text x="116.9" y="281.4">B2</text>
<text x="116.9" y="276.3">A2</text>
<text x="120.7" y="280.1">AND</text>
<text x="123.2" y="277.5">OR</text>
<text x="145.9" y="280.3">FDM</text>
<text x="158.5" y="276.3">Q</text>
<text x="198.2" y="276.3">B1</text>
<text x="198.2" y="278.9">B2</text>
<text x="202" y="277.5">AND</text>
<text x="227.2" y="277.7">FDM</text>
<text x="362" y="278.7">FILE NAME:</text>
<text x="428.8" y="278.2">DATE:</text>
<text x="115.4" y="285.4">D24</text>
<text x="196.7" y="282.8">D24</text>
<text x="285.6" y="285.4">N4N</text>
<text x="362" y="284.1">DESIGN TITLE:</text>
<text x="429.1" y="287.6">PAGE:</text>
<text x="362" y="294.4">BY:</text>
<text x="367.6" y="294.4">Sean Gonsalves</text>
<text x="407.9" y="294.5">REV:</text>
</g>
<g font-size="1.8">
<text x="290.9" y="84">0.388</text>
<text x="290.9" y="111.9">0.388</text>
<text x="290.9" y="139.9">0.388</text>
<text x="290.9" y="167.8">0.388</text>
<text x="290.9" y="195.8">0.388</text>
<text x="290.9" y="223.7">0.388</text>
<text x="290.9" y="251.6">0.388</text>
<text x="290.9" y="279.6">0.388</text>
</g>
</svg>
